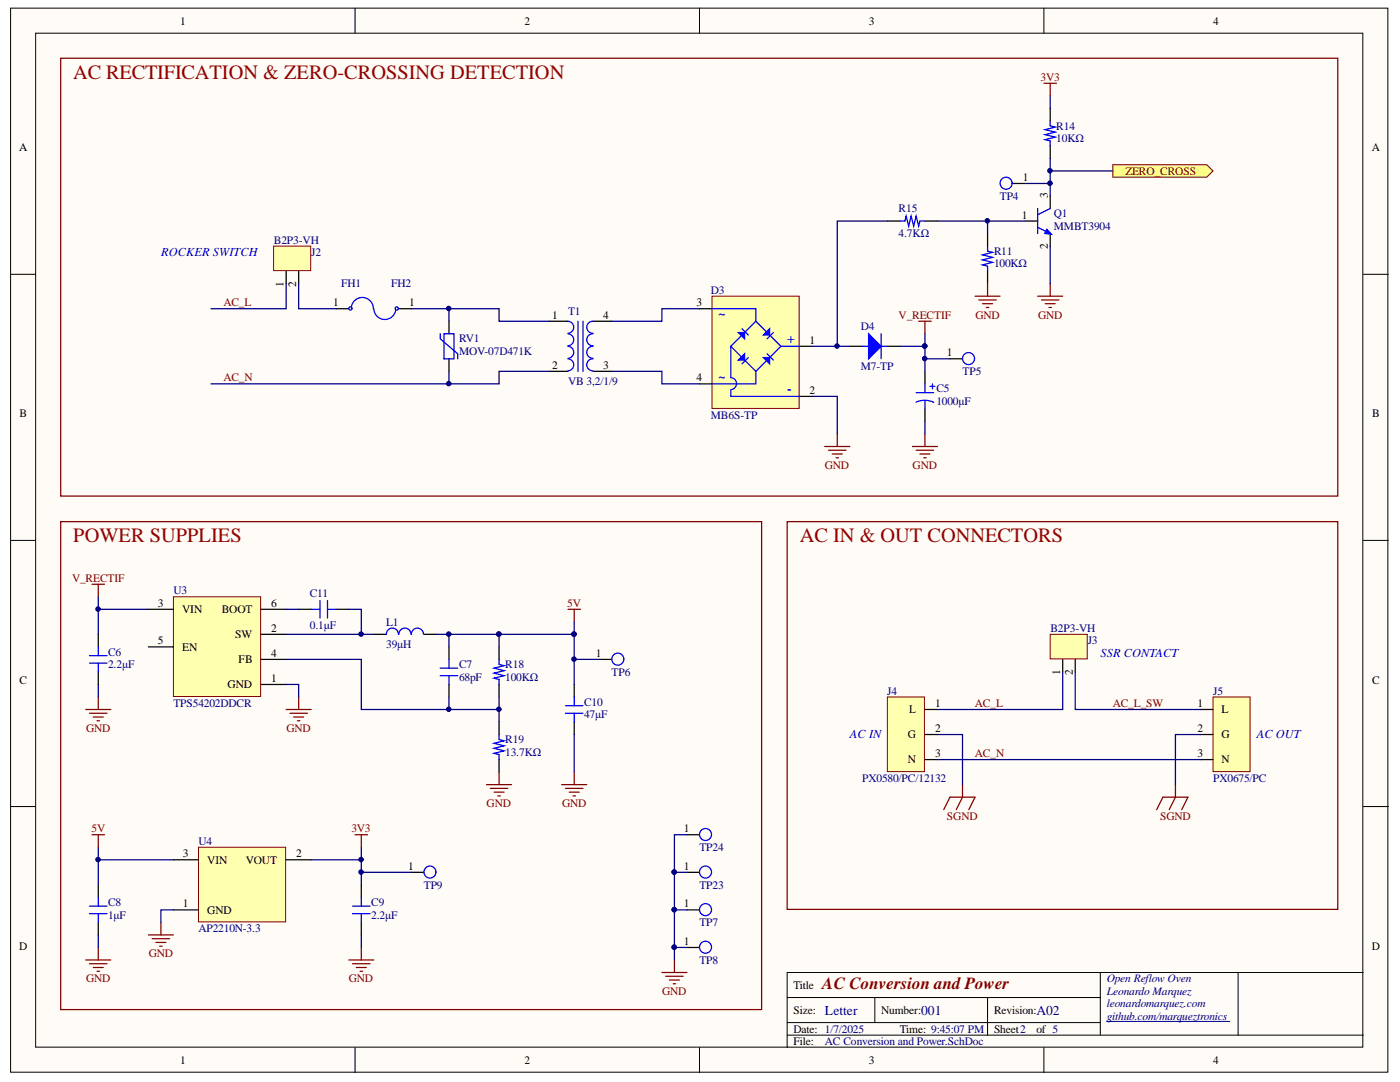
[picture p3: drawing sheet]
<svg xmlns="http://www.w3.org/2000/svg" width="279mm" height="216mm" viewBox="0 0 279 216" stroke-linecap="round" stroke-linejoin="round" font-family="sans-serif">
<g fill="#fffcf8" stroke="#000" stroke-width=".2">
<path d="M2.1 1.6h274.9v212.3h-274.9z"/>
<path d="M7.1 6.6h264.9v202.3h-264.9z"/>
</g>
<g fill="none" stroke="#000" stroke-width=".2">
<path d="M70.9 1.6v5M139.6 1.6v5M208.3 1.6v5M2.1 54.7h5M272.1 54.7h5M2.1 107.8h5M272.1 107.8h5M2.1 160.9h5M272.1 160.9h5M157.1 199h62.5M174.6 199v5M197.1 199v7.5"/>
<path d="M219.6 194.1v12.4M247.1 194.1h-90v14.9M272.1 194.1h-25v12.4M70.9 209v5M139.6 209v5M157.1 206.5h115M157.1 204h62.5M208.3 209v5"/>
</g>
<path d="M220.8 203.8h24.6" fill="none" stroke="#000080" stroke-width=".2"/>
<path d="M142.1 59.1h17.4v22.4h-17.4z" fill="#ffffb0" stroke="#800000" stroke-width=".2"/>
<g fill="none" stroke="#000" stroke-width=".25">
<path d="M209.6 21.6v2.5M209.6 29.1v2.5M209.6 39.1v2.5M177.1 44.1h2.5M184.6 44.1h2.5M204.6 44.1h2.5M209.6 46.6v2.5M109.6 74.1h3.8M109.6 64.1h3.8M118.3 74.1h3.8M118.3 64.1h3.8M139.6 61.6h2.5"/>
<path d="M139.6 76.6h2.5M159.6 69.1h2.5M159.6 79.1h2.5M169.6 69.1h2.5M177.1 69.1h2.5M184.6 74.1v2.5M184.6 81.6v2.5"/>
</g>
<g fill="none" stroke="#00f" stroke-width=".25">
<path d="M209.6 24.1v1l1 .3-2 .5 2 .5-2 .5 2 .5-2 .5 1 .2v1M179.6 44.1h1l.2-1 .5 2 .5-2 .5 2 .5-2 .5 2 .3-1h1M207.1 41.6v5M207.1 45.4l2.5 1.2M209.6 41.6l-2.5 1.3M113.4 64.1a1.2 1.2 0 0 1 1.1 1.2 1.2 1.2 0 0 1-1.2 1.2M113.4 66.6a1.2 1.2 0 0 1 1.1 1.2 1.2 1.2 0 0 1-1.2 1.2M113.4 69.1a1.2 1.2 0 0 1 1.1 1.2 1.2 1.2 0 0 1-1.2 1.2M113.4 71.6a1.2 1.2 0 0 1 1.1 1.2 1.2 1.2 0 0 1-1.2 1.2M115.3 64.1v10M116.3 64.1v10M118.3 64.1a1.2 1.2 0 0 0-1.2 1.2 1.2 1.2 0 0 0 1.2 1.2"/>
<path d="M118.3 66.6a1.2 1.2 0 0 0-1.2 1.2 1.2 1.2 0 0 0 1.2 1.2M118.3 69.1a1.2 1.2 0 0 0-1.2 1.2 1.2 1.2 0 0 0 1.2 1.2M118.3 71.6a1.2 1.2 0 0 0-1.2 1.2 1.2 1.2 0 0 0 1.2 1.2M142.1 61.6h8.7v2.5M145.8 77.8v1.3h13.8M145.8 69.1v6.2a1.2 1.2 0 0 1 1.2 1.2 1.2 1.2 0 0 1-1.1 1.2M145.8 69.1l2.3 2.2M148.1 65.6l1.2 1.2M148.1 66.8l-2.3 2.3M148.3 71.6l2.5 2.5M149.3 71.3l-1.2 1.3M150.8 74.1v2.5h-8.7"/>
<path d="M150.8 64.1l-2.5 2.5M150.8 64.1l2.3 2.2M153.1 70.6l1.2 1.2M153.1 71.8l-2.3 2.3M153.3 66.6l2.5 2.5M154.3 66.3l-1.2 1.3M155.8 69.1l-2.5 2.5M155.8 69.1h3.8M172.1 69.1h1.2M175.8 69.1h1.3M175.8 66.6v5M182.8 78.3h3.5"/>
<path d="M184.6 76.6v1.7M184.6 79.8v1.8M185.6 77.1h1M186.1 76.6v1M182.8 80.2a4.2 4.2 0 0 1 3.6 .1"/>
</g>
<g fill="#00f" stroke="#00f" stroke-width=".25">
<path d="M147.3 66.3h1.3v1.3z"/>
<path d="M152.3 66.8l1.3-1.2v1.2z"/>
<path d="M147.3 71.8l1.3-1.2v1.2z"/>
<path d="M152.3 71.3h1.3v1.3z"/>
<path d="M173.3 66.6l2.5 2.5-2.5 2.5z"/>
</g>
<g fill="none" stroke="#800000" stroke-width=".25">
<path d="M12.1 11.6h254.9v87.4h-254.9zM208.3 16.6h2.5M209.6 16.6v2.5M207.1 59.1h5M207.8 59.9h3.5M209.6 56.6v2.5M208.6 60.6h2M209.3 61.4h.5M164.6 89.1h5M165.3 89.8h3.5M166.1 90.6h2M166.8 91.3h.5"/>
<path d="M167.1 86.6v2.5M182.1 89.1h5M182.8 89.8h3.5M183.6 90.6h2M184.3 91.3h.5M184.6 86.6v2.5"/>
</g>
<path d="M209.6 19.1v2.5M209.6 31.6v7.5M177.1 44.1h-10v25M187.1 44.1h17.5M209.6 49.1v7.5M162.1 79.1h5v7.5M162.1 69.1h7.5M179.6 69.1h5v5M184.6 84.1v2.5" fill="none" stroke="#000080" stroke-width=".25"/>
<g fill="#000080" stroke="#000080" stroke-width=".2">
<circle cx="184.5" cy="69" r=".45"/>
<circle cx="167" cy="69" r=".45"/>
</g>
<path d="M208.9 45.7l1 1.1-1.4-.2z" fill="#00f" stroke="#00f" stroke-width=".2"/>
<path d="M222.1 32.9h18.7l1.3 1.2-1.3 1.3h-18.7z" fill-rule="evenodd" fill="#ffff80" stroke="#800000" stroke-width=".2"/>
<g fill="none" stroke="#000080" stroke-width=".25">
<path d="M209.6 34.1h12.5M139.6 61.6h-7.5v2.5h-10M184.6 66.6v2.5M19.6 119.1v7.5M19.6 136.6v2.5M19.6 121.6h10M19.6 169.1v7.5M19.6 171.6h15M62.1 171.6h10M72.1 169.1v7.5M19.6 186.6v2.5M34.6 181.6h-2.5v2.5"/>
<path d="M72.1 186.6v2.5"/>
</g>
<g fill="#000080" stroke="#000080" stroke-width=".2">
<circle cx="209.5" cy="34.1" r=".45"/>
<circle cx="184.5" cy="69" r=".45"/>
<circle cx="19.6" cy="121.5" r=".45"/>
<circle cx="19.6" cy="171.5" r=".45"/>
<circle cx="72.1" cy="171.5" r=".45"/>
</g>
<g fill="none" stroke="#800000" stroke-width=".25">
<path d="M183.3 64.1h2.5M184.6 64.1v2.5M12.1 104.1h139.9v97.3h-139.9zM18.4 116.6h2.5M19.6 116.6v2.5M19.6 139.1v2.5M59.6 139.1v2.5M113.4 121.6h2.4M114.6 121.6v2.5M17.1 141.6h5M17.9 142.3h3.5M18.6 143.1h2"/>
<path d="M19.4 143.8h.5M57.1 141.6h5M57.9 142.3h3.5M58.6 143.1h2M59.4 143.8h.5M18.4 166.6h2.5M19.6 166.6v2.5M70.9 166.6h2.5M72.1 166.6v2.5M17.1 191.6h5M17.9 192.3h3.5M18.6 193.1h2"/>
<path d="M19.4 193.8h.5M19.6 189.1v2.5M29.6 186.6h5M30.4 187.3h3.5M31.1 188.1h2M31.9 188.8h.5M32.1 184.1v2.5M69.6 191.6h5M70.4 192.3h3.5M71.1 193.1h2M71.9 193.8h.5M72.1 189.1v2.5"/>
</g>
<path d="M19.6 176.6v2.5M19.6 184.1v2.5" fill="none" stroke="#000" stroke-width=".25"/>
<path d="M19.6 179.1v1.7M17.9 180.8h3.5M17.9 182.3h3.5M19.6 182.3v1.8" fill="none" stroke="#00f" stroke-width=".25"/>
<path d="M242.1 139.1h7.4v14.9h-7.4z" fill="#ffffb0" stroke="#800000" stroke-width=".2"/>
<path d="M239.6 141.6h2.5M239.6 146.6h2.5M239.6 151.6h2.5" fill="none" stroke="#000" stroke-width=".25"/>
<path d="M234.6 156.6v2.5l-1.3 2.5M230.8 161.6l1.3-2.5h5l-1.3 2.5" fill="none" stroke="#800000" stroke-width=".25"/>
<path d="M239.6 146.6h-5v10" fill="none" stroke="#000080" stroke-width=".25"/>
<path d="M177.1 139.1h7.4v14.9h-7.4z" fill="#ffffb0" stroke="#800000" stroke-width=".2"/>
<path d="M212.1 131.6v2.5M214.6 131.6v2.5M184.6 141.6h2.5M184.6 146.6h2.5M184.6 151.6h2.5" fill="none" stroke="#000" stroke-width=".25"/>
<path d="M192.1 156.6v2.5l-1.3 2.5M188.3 161.6l1.3-2.5h5l-1.3 2.5" fill="none" stroke="#800000" stroke-width=".25"/>
<path d="M187.1 146.6h5v10M187.1 151.6h52.5" fill="none" stroke="#000080" stroke-width=".25"/>
<path d="M209.6 126.6h7.4v4.9h-7.4z" fill="#ffffb0" stroke="#800000" stroke-width=".2"/>
<path d="M157.1 104.1h109.9v77.4h-109.9zM132.1 194.1h5M132.8 194.8h3.5M133.6 195.6h2M134.3 196.3h.5M134.6 191.6v2.5" fill="none" stroke="#800000" stroke-width=".25"/>
<path d="M202.1 36.6h2.5M57.1 54.1v2.5M59.6 54.1v2.5M189.6 71.6h2.5M119.6 131.6h2.5M82.1 174.1h2.5M137.1 189.1h2.5M137.1 181.6h2.5" fill="none" stroke="#000" stroke-width=".25"/>
<g fill="none" stroke="#00f" stroke-width=".25">
<circle cx="200.8" cy="36.6" r="1.2"/>
<circle cx="193.3" cy="71.5" r="1.2"/>
<circle cx="123.3" cy="131.5" r="1.2"/>
<circle cx="85.8" cy="174" r="1.2"/>
<circle cx="140.8" cy="181.5" r="1.2"/>
<circle cx="140.8" cy="189" r="1.2"/>
</g>
<path d="M204.6 36.6h5M184.6 71.6h5M114.6 131.6h5M137.1 189.1h-2.5v2.5M137.1 181.6h-2.5v7.5" fill="none" stroke="#000080" stroke-width=".25"/>
<g fill="#000080" stroke="#000080" stroke-width=".2">
<circle cx="209.5" cy="36.6" r=".45"/>
<circle cx="114.5" cy="131.5" r=".45"/>
<circle cx="184.5" cy="71.5" r=".45"/>
<circle cx="134.5" cy="189" r=".45"/>
<circle cx="134.5" cy="181.5" r=".45"/>
</g>
<path d="M54.6 49.1h7.4v4.9h-7.4z" fill="#ffffb0" stroke="#800000" stroke-width=".2"/>
<path d="M57.1 56.6v5h-15M59.6 56.6v5h7.5M82.1 61.6h17.5v2.5h10M89.6 61.6v2.5M89.6 74.1v2.5" fill="none" stroke="#000080" stroke-width=".25"/>
<path d="M67.1 61.6h2.5M79.6 61.6h2.5M89.6 64.1v2.5M89.6 71.6v2.5" fill="none" stroke="#000" stroke-width=".25"/>
<g fill="none" stroke="#00f" stroke-width=".25">
<path d="M70.1 61.3a2.2 2.2 0 0 1 2.4-1.9 2.2 2.2 0 0 1 2 2.2M74.6 61.6a2.2 2.2 0 0 0 2 2.1 2.2 2.2 0 0 0 2.4-1.8M87.9 66.6v1l3.5 3v1M88.6 66.6h2v5h-2z"/>
<circle cx="69.9" cy="61.6" r=".32"/>
<circle cx="79.2" cy="61.6" r=".32"/>
</g>
<g fill="#000080" stroke="#000080" stroke-width=".2">
<circle cx="89.6" cy="61.6" r=".45"/>
<circle cx="89.6" cy="76.5" r=".45"/>
</g>
<path d="M39.6 169.1h17.4v14.9h-17.4z" fill="#ffffb0" stroke="#800000" stroke-width=".2"/>
<path d="M197.1 46.6v2.5M197.1 54.1v2.5M34.6 171.6h5M57.1 171.6h5M137.1 174.1h2.5M34.6 181.6h5" fill="none" stroke="#000" stroke-width=".25"/>
<path d="M197.1 44.1v2.5M109.6 74.1h-10v2.5h-57.5M122.1 74.1h10v2.5h7.5M212.1 134.1v7.5h-25M214.6 134.1v7.5h25M137.1 174.1h-2.5v7.5" fill="none" stroke="#000080" stroke-width=".25"/>
<g fill="none" stroke="#00f" stroke-width=".25">
<path d="M197.1 49.1v1l1 .3-2 .5 2 .5-2 .5 2 .5-2 .5 1 .2v1"/>
<circle cx="140.8" cy="174" r="1.2"/>
</g>
<g fill="#000080" stroke="#000080" stroke-width=".2">
<circle cx="134.5" cy="174" r=".45"/>
<circle cx="134.5" cy="181.5" r=".45"/>
<circle cx="197" cy="44.1" r=".45"/>
</g>
<path d="M194.6 59.1h5M195.3 59.9h3.5M197.1 56.6v2.5M196.1 60.6h2M196.8 61.4h.5" fill="none" stroke="#800000" stroke-width=".25"/>
<path d="M34.6 119.1h17.4v19.9h-17.4z" fill="#ffffb0" stroke="#800000" stroke-width=".2"/>
<g fill="none" stroke="#000" stroke-width=".25">
<path d="M19.6 126.6v2.5M19.6 134.1v2.5M29.6 121.6h5M29.6 129.1h5M52.1 136.6h5M52.1 126.6h5M52.1 121.6h5M52.1 131.6h5M59.6 121.6h2.5M67.1 121.6h2.5M74.6 126.6h2.5M84.6 126.6h2.5"/>
<path d="M89.6 129.1v2.5M89.6 136.6v2.5M99.6 129.1v2.5M99.6 136.6v2.5M114.6 136.6v2.5M99.6 144.1v2.5M99.6 151.6v2.5M114.6 144.1v2.5M72.1 176.6v2.5M137.1 166.6h2.5M72.1 184.1v2.5"/>
</g>
<g fill="none" stroke="#000080" stroke-width=".25">
<path d="M57.1 136.6h2.5v2.5M57.1 131.6h15v10h27.5M57.1 121.6h2.5M57.1 126.6h17.5M69.6 121.6h2.5v5M87.1 126.6h12.5v2.5M89.6 126.6v2.5M89.6 139.1v2.5M99.6 126.6h15v10M99.6 139.1v5M114.6 124.1v2.5M114.6 146.6v7.5"/>
<path d="M72.1 174.1h10M137.1 166.6h-2.5v7.5"/>
</g>
<g fill="none" stroke="#00f" stroke-width=".25">
<path d="M63.9 119.8v3.5M65.4 119.8v3.5M17.9 130.8h3.5M17.9 132.3h3.5M19.6 129.1v1.7M19.6 132.3v1.8M62.1 121.6h1.8M65.4 121.6h1.7M79.5 126.6a1.2 1.2 0 0 0-1.2-1.3 1.2 1.2 0 0 0-1.2 1.3M82 126.6a1.2 1.2 0 0 0-1.2-1.3 1.2 1.2 0 0 0-1.2 1.3M84.5 126.6a1.2 1.2 0 0 0-1.2-1.3 1.2 1.2 0 0 0-1.2 1.3M87.9 133.3h3.5"/>
<path d="M87.9 134.8h3.5M89.6 131.6v1.7M89.6 134.8v1.8M99.6 131.6v1l1 .2-2 .5 2 .5-2 .5 2 .5-2 .5 1 .3v1M114.6 139.1v1.7M99.6 146.6v1l1 .2-2 .5 2 .5-2 .5 2 .5-2 .5 1 .3v1M112.9 140.8h3.4M112.9 142.3h3.4M114.6 142.3v1.8M72.1 179.1v1.7M70.4 180.8h3.5M70.4 182.3h3.5"/>
<path d="M72.1 182.3v1.8"/>
<circle cx="140.8" cy="166.5" r="1.2"/>
</g>
<g fill="#000080" stroke="#000080" stroke-width=".2">
<circle cx="72.1" cy="174" r=".45"/>
<circle cx="72.1" cy="126.5" r=".45"/>
<circle cx="134.5" cy="174" r=".45"/>
<circle cx="99.6" cy="126.5" r=".45"/>
<circle cx="89.6" cy="126.5" r=".45"/>
<circle cx="99.6" cy="141.5" r=".45"/>
<circle cx="89.6" cy="141.5" r=".45"/>
<circle cx="114.5" cy="126.5" r=".45"/>
</g>
<path d="M97.1 156.6h5M97.9 157.3h3.5M98.6 158.1h2M99.4 158.8h.5M99.6 154.1v2.5M112.1 156.6h5M112.9 157.3h3.4M113.6 158.1h2M114.3 158.8h.5M114.6 154.1v2.5" fill="none" stroke="#800000" stroke-width=".25"/>
<g font-size="4.1" fill="#900">
<text x="14.6" y="15.7">AC RECTIFICATION &amp; ZERO-CROSSING DETECTION</text>
<text x="14.6" y="108.2">POWER SUPPLIES</text>
<text x="159.6" y="108.2">AC IN &amp; OUT CONNECTORS</text>
</g>
<text font-size="3.4" fill="#800000" x="164.1" y="197.3">AC Conversion and Power</text>
<g font-size="2.7" fill="#00f">
<text x="143.4" y="63.5">~</text>
<text x="157.1" y="68.5">+</text>
<text x="143.4" y="76">~</text>
<text x="157.1" y="78.5">-</text>
</g>
<g font-size="2.7" fill="#000080">
<text x="164.6" y="202.5">Letter</text>
<text x="183.8" y="202.5">001</text>
<text x="206.8" y="202.5">A02</text>
</g>
<g font-size="2.5" fill="#00f">
<text x="32.1" y="51.1">ROCKER SWITCH</text>
<text x="219.6" y="131">SSR CONTACT</text>
<text x="169.6" y="147.3">AC IN</text>
<text x="250.8" y="147.3">AC OUT</text>
</g>
<g font-size="2.3">
<text x="36" y="4.9">1</text>
<text x="104.6" y="4.9">2</text>
<text x="173.4" y="4.9">3</text>
<text x="242.1" y="4.9">4</text>
<text x="3.8" y="30.2">A</text>
<text x="273.7" y="30.2">A</text>
<text x="204.1" y="36.1">1</text>
<text x="209.1" y="39.6" transform="rotate(-90 209.1 39.6)">3</text>
<text x="204" y="43.6">1</text>
<text x="209.1" y="49.7" transform="rotate(-90 209.1 49.7)">2</text>
<text x="56.6" y="57.3" transform="rotate(-90 56.6 57.3)">1</text>
<text x="59.1" y="57.3" transform="rotate(-90 59.1 57.3)">2</text>
<text x="66.5" y="61.1">1</text>
<text x="81.6" y="61.1">1</text>
<text x="110.2" y="63.6">1</text>
<text x="120.4" y="63.6">4</text>
<text x="139" y="61.1">3</text>
<text x="161.6" y="68.6">1</text>
<text x="189" y="71.1">1</text>
<text x="110.2" y="73.6">2</text>
<text x="120.4" y="73.6">3</text>
<text x="139" y="76.1">4</text>
<text x="3.9" y="83.3">B</text>
<text x="161.6" y="78.6">2</text>
<text x="273.8" y="83.3">B</text>
<text x="31.5" y="121.1">3</text>
<text x="36.4" y="122.4">VIN</text>
<text x="44.2" y="122.4">BOOT</text>
<text x="54.1" y="121.1">6</text>
<text x="31.5" y="128.5">5</text>
<text x="36.4" y="129.8">EN</text>
<text x="47" y="127.4">SW</text>
<text x="54.1" y="126.1">2</text>
<text x="54.1" y="131.1">4</text>
<text x="118.9" y="131.1">1</text>
<text x="3.9" y="136.4">C</text>
<text x="45.4" y="137.3">GND</text>
<text x="47.6" y="132.4">FB</text>
<text x="54.1" y="136.1">1</text>
<text x="211.6" y="134.7" transform="rotate(-90 211.6 134.7)">1</text>
<text x="214.1" y="134.7" transform="rotate(-90 214.1 134.7)">2</text>
<text x="273.8" y="136.4">C</text>
<text x="181.5" y="142.3">L</text>
<text x="186.6" y="141.1">1</text>
<text x="239" y="141.1">1</text>
<text x="243.8" y="142.3">L</text>
<text x="181.2" y="147.3">G</text>
<text x="186.6" y="146.1">2</text>
<text x="239" y="146.1">2</text>
<text x="243.8" y="147.3">G</text>
<text x="181.2" y="152.3">N</text>
<text x="186.6" y="151">3</text>
<text x="239" y="151">3</text>
<text x="243.8" y="152.3">N</text>
<text x="136.5" y="166.1">1</text>
<text x="36.5" y="171.1">3</text>
<text x="41.4" y="172.4">VIN</text>
<text x="49.1" y="172.4">VOUT</text>
<text x="59.1" y="171.1">2</text>
<text x="81.5" y="173.5">1</text>
<text x="136.5" y="173.5">1</text>
<text x="36.5" y="181.1">1</text>
<text x="41.4" y="182.3">GND</text>
<text x="136.5" y="181.1">1</text>
<text x="3.8" y="189.5">D</text>
<text x="136.5" y="188.6">1</text>
<text x="273.7" y="189.5">D</text>
<text x="158.4" y="197.3">Title</text>
<text x="158.4" y="202.3">Size:</text>
<text x="175.9" y="202.3">Number:</text>
<text x="198.4" y="202.3">Revision:</text>
<text x="158.4" y="206.1">Date: 1/7/2025</text>
<text x="158.4" y="208.5">File:</text>
<text x="179.6" y="206.1">Time: 9:45:07 PM</text>
<text x="198.4" y="206.1">Sheet2</text>
<text x="206.8" y="206.1">of 5</text>
<text x="36" y="212.3">1</text>
<text x="104.6" y="212.3">2</text>
<text x="173.4" y="212.3">3</text>
<text x="242.1" y="212.3">4</text>
</g>
<g font-size="2.3" fill="#800000">
<text x="207.7" y="16.2">3V3</text>
<text x="224.6" y="34.8">ZERO_CROSS</text>
<text x="44.6" y="61.1">AC_L</text>
<text x="179.3" y="63.6">V_RECTIF</text>
<text x="194.7" y="63.6">GND</text>
<text x="207.2" y="63.6">GND</text>
<text x="44.6" y="76.1">AC_N</text>
<text x="164.6" y="93.6">GND</text>
<text x="182.1" y="93.6">GND</text>
<text x="14.4" y="116.1">V_RECTIF</text>
<text x="113.2" y="121.1">5V</text>
<text x="194.6" y="141.1">AC_L</text>
<text x="222.1" y="141.1">AC_L_SW</text>
<text x="17.2" y="146.1">GND</text>
<text x="57.2" y="146.1">GND</text>
<text x="194.6" y="151">AC_N</text>
<text x="97.1" y="161.1">GND</text>
<text x="112.2" y="161.1">GND</text>
<text x="18.3" y="166.1">5V</text>
<text x="70.1" y="166.1">3V3</text>
<text x="189" y="163.6">SGND</text>
<text x="231.5" y="163.6">SGND</text>
<text x="29.7" y="191">GND</text>
<text x="17.2" y="196">GND</text>
<text x="69.6" y="196">GND</text>
<text x="132.1" y="198.6">GND</text>
</g>
<g font-size="2.3" fill="#000080">
<text x="210.8" y="25.9">R14</text>
<text x="210.8" y="28.3">10KΩ</text>
<text x="199.6" y="39.8">TP4</text>
<text x="179.3" y="42.4">R15</text>
<text x="179.3" y="47.4">4.7KΩ</text>
<text x="210.3" y="43.4">Q1</text>
<text x="210.3" y="45.8">MMBT3904</text>
<text x="54.6" y="48.6">B2P3-VH</text>
<text x="62.1" y="51.1">J2</text>
<text x="198.4" y="50.8">R11</text>
<text x="198.4" y="53.4">100KΩ</text>
<text x="68.1" y="57.3">FH1</text>
<text x="78.1" y="57.3">FH2</text>
<text x="141.9" y="58.6">D3</text>
<text x="113.4" y="62.8">T1</text>
<text x="171.8" y="65.9">D4</text>
<text x="91.6" y="68.3">RV1</text>
<text x="91.6" y="70.9">MOV-07D471K</text>
<text x="113.4" y="76.9">VB 3,2/1/9</text>
<text x="171.8" y="73.8">M7-TP</text>
<text x="192.1" y="74.8">TP5</text>
<text x="141.9" y="83.6">MB6S-TP</text>
<text x="186.9" y="78.3">C5</text>
<text x="186.9" y="80.9">1000μF</text>
<text x="34.6" y="118.6">U3</text>
<text x="61.8" y="119.1">C11</text>
<text x="61.8" y="125.6">0.1μF</text>
<text x="77.1" y="124.8">L1</text>
<text x="21.6" y="130.8">C6</text>
<text x="77.1" y="129.3">39μH</text>
<text x="209.6" y="126.1">B2P3-VH</text>
<text x="217.1" y="128.5">J3</text>
<text x="21.6" y="133.4">2.2μF</text>
<text x="91.6" y="133.4">C7</text>
<text x="91.6" y="135.8">68pF</text>
<text x="100.8" y="133.4">R18</text>
<text x="100.8" y="135.8">100KΩ</text>
<text x="122.1" y="134.8">TP6</text>
<text x="34.6" y="141.1">TPS54202DDCR</text>
<text x="116.6" y="140.8">C10</text>
<text x="116.6" y="143.3">47μF</text>
<text x="177.1" y="138.6">J4</text>
<text x="242.1" y="138.6">J5</text>
<text x="100.8" y="148.3">R19</text>
<text x="100.8" y="150.8">13.7KΩ</text>
<text x="172.1" y="156.1">PX0580/PC/12132</text>
<text x="242.1" y="156.1">PX0675/PC</text>
<text x="39.6" y="168.5">U4</text>
<text x="139.6" y="169.8">TP24</text>
<text x="84.6" y="177.3">TP9</text>
<text x="139.6" y="177.3">TP23</text>
<text x="21.6" y="180.8">C8</text>
<text x="21.6" y="183.3">1μF</text>
<text x="74.1" y="180.8">C9</text>
<text x="74.1" y="183.3">2.2μF</text>
<text x="139.6" y="184.8">TP7</text>
<text x="39.6" y="186.1">AP2210N-3.3</text>
<text x="139.6" y="192.3">TP8</text>
<text x="220.9" y="196">Open Reflow Oven</text>
<text x="220.9" y="198.6">Leonardo Marquez</text>
<text x="220.9" y="201">leonardomarquez.com</text>
<text x="220.9" y="203.6">github.com/marqueztronics</text>
<text x="164.6" y="208.5">AC Conversion and Power.SchDoc</text>
</g>
</svg>
